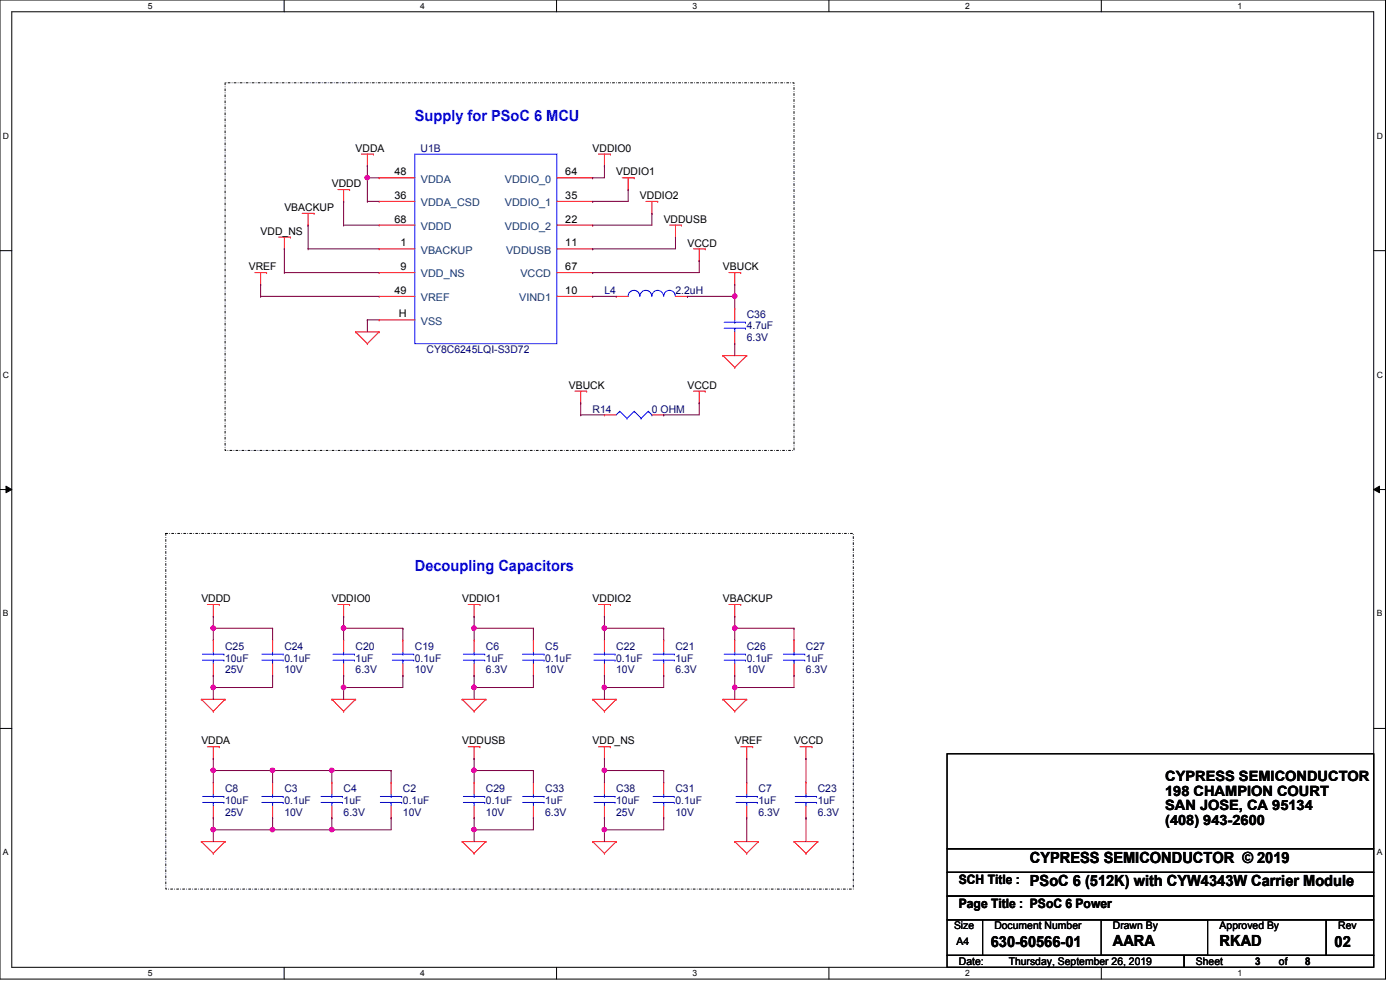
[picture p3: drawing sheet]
<svg xmlns="http://www.w3.org/2000/svg" width="297mm" height="210mm" viewBox="0 0 297 210" stroke-linecap="round" stroke-linejoin="round" font-family="sans-serif">
<path d="M0 0h293.9v207.7h-293.9zM2.5 2.5h288.9v202.7h-288.9z" fill="none" stroke="#000" stroke-width=".21"/>
<g fill="#fff">
<path d="M31.4 .3h.9v1.9h-.9z"/>
<path d="M31.4 205.4h.9v2h-.9z"/>
</g>
<path d="M60.3 0v2.5M60.3 205.2v2.5" fill="none" stroke="#000" stroke-width=".21"/>
<g fill="#fff">
<path d="M89.2 .3h.9v1.9h-.9z"/>
<path d="M89.2 205.4h.9v2h-.9z"/>
</g>
<path d="M118.1 0v2.5M118.1 205.2v2.5" fill="none" stroke="#000" stroke-width=".21"/>
<g fill="#fff">
<path d="M146.9 .3h1v1.9h-1z"/>
<path d="M146.9 205.4h1v2h-1z"/>
</g>
<path d="M175.9 0v2.5M175.9 205.2v2.5" fill="none" stroke="#000" stroke-width=".21"/>
<g fill="#fff">
<path d="M204.7 .3h1v1.9h-1z"/>
<path d="M204.7 205.4h1v2h-1z"/>
</g>
<path d="M233.6 0v2.5M233.6 205.2v2.5" fill="none" stroke="#000" stroke-width=".21"/>
<g fill="#fff">
<path d="M262.5 .3h1v1.9h-1z"/>
<path d="M262.5 205.4h1v2h-1z"/>
<path d="M.6 27.8h1.3v2h-1.3z"/>
<path d="M292.1 27.8h1.2v2h-1.2z"/>
<path d="M.6 78.5h1.3v2h-1.3z"/>
<path d="M292.1 78.5h1.2v2h-1.2z"/>
</g>
<path d="M0 53.2h2.5M291.4 53.2h2.5" fill="none" stroke="#000" stroke-width=".21"/>
<g fill="#fff">
<path d="M.6 129.2h1.2v1.9h-1.2z"/>
<path d="M292.1 129.2h1.1v1.9h-1.1z"/>
</g>
<path d="M0 103.8h2.5M1.3 103.1l1.2 .7-1.2 .7zM291.4 103.8l1.3-.7v1.4zM291.4 103.8h2.5" fill="none" stroke="#000" stroke-width=".21"/>
<path d="M1.3 103.1l1.2 .7-1.2 .7zM291.4 103.8l1.3-.7v1.4z" fill="#000"/>
<g fill="#fff">
<path d="M.6 179.8h1.2v2h-1.2z"/>
<path d="M292.1 179.8h1.1v2h-1.1z"/>
</g>
<path d="M0 154.5h2.5M200.9 159.9h90.5v20.1h-90.5zM291.4 154.5h2.5M200.9 180h90.5v5h-90.5zM200.9 185h90.5v5.1h-90.5zM200.9 195.1h7.5v7.5h-7.5zM200.9 190.1h90.5v5h-90.5zM208.4 195.1h72.9v7.5h-72.9zM233.6 195.1h22.6v7.5h-22.6zM281.3 195.1h10.1v7.5h-10.1zM200.9 202.6h50.3v2.6h-50.3zM251.2 202.6h40.2v2.6h-40.2z" fill="none" stroke="#000" stroke-width=".21"/>
<path d="M47.8 17.6h120.6v77.9h-120.6zM35.2 113.2h145.8v75.4h-145.8z" fill="none" stroke="#000" stroke-width=".21" stroke-dasharray=".4 .4 0 .4"/>
<g fill="none" stroke="#f00" stroke-width=".21">
<path d="M76.7 32.7h2.5M77.9 35.2h.1M77.9 32.7v2.5M79.2 32.7h.1M80.4 37.7h.1M80.4 37.7h7.6M118.2 37.7h7.5M125.7 37.7h.1M127 32.7h2.5M128.2 35.2h.1M128.2 32.7v2.5M129.5 32.7h.1"/>
<path d="M132 37.7h2.5M133.3 37.7v2.5M134.5 37.7h.1M54.1 57.8h2.5M55.3 57.8v2.5M56.6 57.8h.1M59.1 50.3h2.5M60.3 52.8h.1M60.3 50.3v2.5M61.6 50.3h.1M64.1 45.3h2.5M65.4 47.8h.1"/>
<path d="M65.4 45.3v2.5M66.6 45.3h.1M71.7 40.2h2.5M72.9 42.7h.1M72.9 40.2v2.5M74.2 40.2h.1M80.4 42.7h.1M80.4 47.8h.1M80.4 52.8h.1M80.4 57.8h.1M80.4 42.7h7.6M80.4 47.8h7.6"/>
<path d="M80.4 57.8h7.6M80.4 52.8h7.6M118.2 42.7h7.5M118.2 47.8h7.5M118.2 57.8h7.5M118.2 52.8h7.5M125.7 42.7h.1M125.7 47.8h.1M125.7 52.8h.1M125.7 57.8h.1M133.3 40.2h.1M137 42.7h2.5"/>
<path d="M138.3 45.3h.1M138.3 42.7v2.6M139.5 42.7h.1M142.1 47.8h2.5M143.3 50.3h.1M143.3 47.8v2.5M144.6 47.8h.1M147.1 52.8h2.5M148.3 55.3h.1M148.3 52.8v2.5M149.6 52.8h.1M154.6 57.8h2.5"/>
<path d="M155.9 57.8v2.5M157.1 57.8h.1M55.3 60.3h.1M75.4 70.4h.1M75.4 70.4h5M75.4 70.4l2.5 2.5M77.9 72.9h.1M80.4 70.4h.1M80.4 62.9h.1M80.4 67.9h.1M80.4 70.4l-2.5 2.5M80.4 62.9h7.6"/>
<path d="M80.4 67.9h7.6M118.2 62.9h7.5M125.7 62.9h.1M130.7 62.9h.1M130.7 62.9h2.6M143.3 62.9h2.5M145.8 62.9h.1M153.4 75.4h.1M153.4 75.4h5M153.4 75.4l2.5 2.5M155.9 60.3h.1M155.9 77.9h.1"/>
<path d="M155.9 65.4h.1M155.9 72.9h.1M155.9 65.4v2.5M155.9 70.4v2.5M158.4 75.4h.1M158.4 75.4l-2.5 2.5M122 83h2.5M123.2 85.5h.1M123.2 83v2.5M124.5 83h.1M128.2 88h.1M128.2 88h2.5"/>
<path d="M138.3 88h2.5M140.8 88h.1M147.1 83h2.5M148.3 85.5h.1M148.3 83v2.5M149.6 83h.1M44 128.2h2.5M45.3 130.7h.1M45.3 135.8h.1M45.3 128.2v2.5M45.3 135.8v2.5M46.5 128.2h.1"/>
<path d="M57.8 135.8h.1M57.8 135.8v2.5M71.7 128.2h2.5M72.9 130.7h.1M72.9 135.8h.1M72.9 128.2v2.5M72.9 135.8v2.5M74.2 128.2h.1M85.5 135.8h.1M85.5 135.8v2.5M99.3 128.2h2.5M100.6 130.7h.1"/>
<path d="M100.6 135.8h.1M100.6 128.2v2.5M100.6 135.8v2.5M101.8 128.2h.1M113.2 135.8h.1M113.2 135.8v2.5M127 128.2h2.5M128.2 130.7h.1M128.2 135.8h.1M128.2 128.2v2.5M128.2 135.8v2.5M129.5 128.2h.1"/>
<path d="M140.8 135.8h.1M140.8 135.8v2.5M154.6 128.2h2.5M155.9 130.7h.1M155.9 135.8h.1M155.9 128.2v2.5M155.9 135.8v2.5M157.1 128.2h.1M168.4 135.8h.1M168.4 135.8v2.5M42.7 148.3h.1M42.7 148.3h5.1"/>
<path d="M42.7 148.3l2.6 2.6M44 158.4h2.5M45.3 150.9h.1M45.3 143.3h.1M45.3 140.8v2.5M45.3 158.4v2.5M46.5 158.4h.1M47.8 148.3h.1M47.8 148.3l-2.5 2.6M57.8 143.3h.1M57.8 140.8v2.5M70.4 148.3h.1"/>
<path d="M70.4 148.3h5M70.4 148.3l2.5 2.6M72.9 150.9h.1M72.9 143.3h.1M72.9 140.8v2.5M75.4 148.3h.1M75.4 148.3l-2.5 2.6M85.5 143.3h.1M85.5 140.8v2.5M98 148.3h.1M98 148.3h5.1M98 148.3l2.6 2.6"/>
<path d="M99.3 158.4h2.5M100.6 150.9h.1M100.6 143.3h.1M100.6 140.8v2.5M100.6 158.4v2.5M101.8 158.4h.1M103.1 148.3h.1M103.1 148.3l-2.5 2.6M113.2 143.3h.1M113.2 140.8v2.5M125.7 148.3h.1M125.7 148.3h5"/>
<path d="M125.7 148.3l2.5 2.6M127 158.4h2.5M128.2 150.9h.1M128.2 143.3h.1M128.2 140.8v2.5M128.2 158.4v2.5M129.5 158.4h.1M130.7 148.3h.1M130.7 148.3l-2.5 2.6M140.8 143.3h.1M140.8 140.8v2.5M153.4 148.3h.1"/>
<path d="M153.4 148.3h5M153.4 148.3l2.5 2.6M155.9 150.9h.1M155.9 143.3h.1M155.9 140.8v2.5M157.1 158.4h2.6M158.4 148.3h.1M158.4 158.4v2.5M158.4 148.3l-2.5 2.6M159.7 158.4h.1M168.4 143.3h.1M168.4 140.8v2.5"/>
<path d="M169.7 158.4h2.6M171 158.4v2.5M172.3 158.4h.1M42.7 178.5h.1M42.7 178.5h5.1M42.7 178.5l2.6 2.5M45.3 160.9h.1M45.3 165.9h.1M45.3 173.5h.1M45.3 165.9v2.5M45.3 171v2.5M47.8 178.5h.1"/>
<path d="M47.8 178.5l-2.5 2.5M57.8 165.9h.1M57.8 173.5h.1M57.8 165.9v2.5M57.8 171v2.5M70.4 165.9h.1M70.4 173.5h.1M70.4 165.9v2.5M70.4 171v2.5M83 165.9h.1M83 173.5h.1M83 165.9v2.5"/>
<path d="M83 171v2.5M98 178.5h.1M98 178.5h5.1M98 178.5l2.6 2.5M100.6 160.9h.1M100.6 165.9h.1M100.6 173.5h.1M100.6 165.9v2.5M100.6 171v2.5M103.1 178.5h.1M103.1 178.5l-2.5 2.5M113.2 165.9h.1"/>
<path d="M113.2 173.5h.1M113.2 165.9v2.5M113.2 171v2.5M125.7 178.5h.1M125.7 178.5h5M125.7 178.5l2.5 2.5M128.2 160.9h.1M128.2 165.9h.1M128.2 173.5h.1M128.2 165.9v2.5M128.2 171v2.5M130.7 178.5h.1"/>
<path d="M130.7 178.5l-2.5 2.5M140.8 165.9h.1M140.8 173.5h.1M140.8 165.9v2.5M140.8 171v2.5M155.9 178.5h.1M155.9 178.5h5M155.9 178.5l2.5 2.5M158.4 160.9h.1M158.4 165.9h.1M158.4 173.5h.1M158.4 165.9v2.5"/>
<path d="M158.4 171v2.5M160.9 178.5h.1M160.9 178.5l-2.5 2.5M168.4 178.5h.1M168.4 178.5h5.1M168.4 178.5l2.6 2.5M171 160.9h.1M171 165.9h.1M171 173.5h.1M171 165.9v2.5M171 171v2.5M173.5 178.5h.1"/>
<path d="M173.5 178.5l-2.5 2.5M45.3 181h.1M100.6 181h.1M128.2 181h.1M158.4 181h.1M171 181h.1"/>
</g>
<g fill="none" stroke="#00f" stroke-width=".21">
<path d="M88 32.7h30.2v40.2h-30.2zM135.7 62.8a1.23 1.23 0 0 0-1.2-1.2 1.23 1.23 0 0 0-1.2 1.3M138.3 62.8a1.25 1.25 0 0 0-1.3-1.2 1.25 1.25 0 0 0-1.2 1.3M140.8 62.8a1.23 1.23 0 0 0-1.3-1.2 1.23 1.23 0 0 0-1.2 1.3M143.3 62.8a1.23 1.23 0 0 0-1.3-1.2 1.23 1.23 0 0 0-1.2 1.3M153.6 69.6h4.6M153.6 68.4h4.6M155.9 68.4h.1M155.9 69.6h.1M155.9 67.9v.5M155.9 69.6v.8M158.2 69.6h.1"/>
<path d="M158.2 68.4h.1M131.5 87.2h.1M131.5 87.2l-.8 .8M131.5 87.2l1.5 1.5M133 88.7h.1M134.5 87.2h.1M134.5 87.2l-1.5 1.5M134.5 87.2l1.5 1.5M136 88.7h.1M137.5 87.2h.1M137.5 87.2l-1.5 1.5M137.5 87.2l.8 .8"/>
<path d="M138.3 88h.1M43 138.8h4.5M45.3 138.8h.1M45.3 138.3v.5M47.5 138.8h.1M55.5 138.8h4.6M57.8 138.8h.1M57.8 138.3v.5M60.1 138.8h.1M70.7 138.8h4.5M72.9 138.8h.1M72.9 138.3v.5"/>
<path d="M75.2 138.8h.1M83.2 138.8h4.6M85.5 138.8h.1M85.5 138.3v.5M87.8 138.8h.1M98.3 138.8h4.5M100.6 138.8h.1M100.6 138.3v.5M102.8 138.8h.1M110.9 138.8h4.5M113.2 138.8h.1M113.2 138.3v.5"/>
<path d="M115.4 138.8h.1M126 138.8h4.5M128.2 138.8h.1M128.2 138.3v.5M130.5 138.8h.1M138.6 138.8h4.4M140.8 138.8h.1M140.8 138.3v.5M143 138.8h.1M153.6 138.8h4.6M155.9 138.8h.1M155.9 138.3v.5"/>
<path d="M158.2 138.8h.1M166.2 138.8h4.5M168.4 138.8h.1M168.4 138.3v.5M170.7 138.8h.1M43 140h4.5M45.3 140h.1M45.3 140v.8M47.5 140h.1M55.5 140h4.6M57.8 140h.1M57.8 140v.8"/>
<path d="M60.1 140h.1M70.7 140h4.5M72.9 140h.1M72.9 140v.8M75.2 140h.1M83.2 140h4.6M85.5 140h.1M85.5 140v.8M87.8 140h.1M98.3 140h4.5M100.6 140h.1M100.6 140v.8"/>
<path d="M102.8 140h.1M110.9 140h4.5M113.2 140h.1M113.2 140v.8M115.4 140h.1M126 140h4.5M128.2 140h.1M128.2 140v.8M130.5 140h.1M138.6 140h4.4M140.8 140h.1M140.8 140v.8"/>
<path d="M143 140h.1M153.6 140h4.6M155.9 140h.1M155.9 140v.8M158.2 140h.1M166.2 140h4.5M168.4 140h.1M168.4 140v.8M170.7 140h.1M43 170.2h4.5M43 169h4.5M45.3 169h.1"/>
<path d="M45.3 170.2h.1M45.3 168.4v.6M45.3 170.2v.8M47.5 170.2h.1M47.5 169h.1M55.5 170.2h4.6M55.5 169h4.6M57.8 169h.1M57.8 170.2h.1M57.8 168.4v.6M57.8 170.2v.8M60.1 170.2h.1"/>
<path d="M60.1 169h.1M68.1 170.2h4.5M68.1 169h4.5M70.4 169h.1M70.4 170.2h.1M70.4 168.4v.6M70.4 170.2v.8M72.6 170.2h.1M72.6 169h.1M80.7 170.2h4.5M80.7 169h4.5M83 169h.1"/>
<path d="M83 170.2h.1M83 168.4v.6M83 170.2v.8M85.2 170.2h.1M85.2 169h.1M98.3 170.2h4.5M98.3 169h4.5M100.6 169h.1M100.6 170.2h.1M100.6 168.4v.6M100.6 170.2v.8M102.8 170.2h.1"/>
<path d="M102.8 169h.1M110.9 170.2h4.5M110.9 169h4.5M113.2 169h.1M113.2 170.2h.1M113.2 168.4v.6M113.2 170.2v.8M115.4 170.2h.1M115.4 169h.1M126 170.2h4.5M126 169h4.5M128.2 169h.1"/>
<path d="M128.2 170.2h.1M128.2 168.4v.6M128.2 170.2v.8M130.5 170.2h.1M130.5 169h.1M138.6 170.2h4.4M138.6 169h4.4M140.8 169h.1M140.8 170.2h.1M140.8 168.4v.6M140.8 170.2v.8M143 170.2h.1"/>
<path d="M143 169h.1M156.1 170.2h4.6M156.1 169h4.6M158.4 169h.1M158.4 170.2h.1M158.4 168.4v.6M158.4 170.2v.8M160.7 170.2h.1M160.7 169h.1M168.7 170.2h4.5M168.7 169h4.5M171 169h.1"/>
<path d="M171 170.2h.1M171 168.4v.6M171 170.2v.8M173.2 170.2h.1M173.2 169h.1"/>
</g>
<path d="M77.9 35.2h.1M77.9 37.7h.1M77.9 35.2v2.5M77.9 37.7h2.5M77.9 42.7h.1M77.9 42.7h2.5" fill="none" stroke="#800040" stroke-width=".21"/>
<circle cx="77.9" cy="37.7" r=".48" fill="#f0f"/>
<circle cx="77.9" cy="37.7" r=".48" fill="none" stroke="#f0f" stroke-width=".21"/>
<path d="M77.9 37.7h.1M77.9 37.7v5M72.9 42.7h.1M72.9 42.7v5.1M125.7 62.9h.1M125.7 62.9h5M145.8 62.9h.1M145.8 62.9h10.1" fill="none" stroke="#800040" stroke-width=".21"/>
<circle cx="155.9" cy="62.8" r=".47" fill="#f0f"/>
<circle cx="155.9" cy="62.8" r=".47" fill="none" stroke="#f0f" stroke-width=".21"/>
<g fill="none" stroke="#800040" stroke-width=".21">
<path d="M155.9 60.3h.1M155.9 62.9h.1M155.9 72.9h.1M155.9 60.3v5.1M155.9 72.9v2.5M100.6 160.9h.1M100.6 163.4h.1M100.6 160.9v2.5M100.6 163.4h12.6M113.2 163.4h.1M113.2 163.4v2.5M140.8 173.5h.1"/>
<path d="M140.8 173.5v2.5M158.4 160.9h.1M158.4 160.9v5M171 160.9h.1M171 160.9v5"/>
</g>
<circle cx="100.5" cy="163.4" r=".47" fill="#f0f"/>
<circle cx="100.5" cy="163.4" r=".47" fill="none" stroke="#f0f" stroke-width=".21"/>
<path d="M100.6 163.4h.1M100.6 173.5h.1M100.6 176h.1M100.6 163.4v2.5M100.6 173.5v2.5M113.2 173.5h.1M113.2 173.5v2.5h-12.6" fill="none" stroke="#800040" stroke-width=".21"/>
<circle cx="100.5" cy="176" r=".47" fill="#f0f"/>
<circle cx="100.5" cy="176" r=".47" fill="none" stroke="#f0f" stroke-width=".21"/>
<path d="M155.9 133.3h.1M155.9 130.7h.1M155.9 130.7v5.1M155.9 133.3h12.5M168.4 133.3h.1M168.4 133.3v2.5M100.6 176h.1M100.6 176v2.5" fill="none" stroke="#800040" stroke-width=".21"/>
<circle cx="155.9" cy="133.2" r=".48" fill="#f0f"/>
<circle cx="155.9" cy="133.2" r=".48" fill="none" stroke="#f0f" stroke-width=".21"/>
<path d="M155.9 143.3h.1M155.9 145.8h.1M155.9 143.3v5M155.9 145.8h12.5" fill="none" stroke="#800040" stroke-width=".21"/>
<circle cx="155.9" cy="145.8" r=".48" fill="#f0f"/>
<circle cx="155.9" cy="145.8" r=".48" fill="none" stroke="#f0f" stroke-width=".21"/>
<path d="M123.2 85.5h.1M123.2 88h.1M123.2 85.5v2.5M123.2 88h5M140.8 88h.1M148.3 85.5h.1M148.3 85.5v2.5h-7.5M128.2 143.3h.1M128.2 143.3v2.5M168.4 143.3h.1M168.4 143.3v2.5" fill="none" stroke="#800040" stroke-width=".21"/>
<circle cx="128.2" cy="145.8" r=".49" fill="#f0f"/>
<circle cx="128.2" cy="145.8" r=".49" fill="none" stroke="#f0f" stroke-width=".21"/>
<path d="M128.2 130.7h.1M128.2 130.7v2.6" fill="none" stroke="#800040" stroke-width=".21"/>
<circle cx="128.2" cy="133.2" r=".49" fill="#f0f"/>
<circle cx="128.2" cy="133.2" r=".49" fill="none" stroke="#f0f" stroke-width=".21"/>
<g fill="none" stroke="#800040" stroke-width=".21">
<path d="M45.3 130.7h.1M45.3 130.7v2.6M100.6 133.3h.1M100.6 133.3v2.5M128.2 133.3h.1M128.2 133.3h12.6M128.2 133.3v2.5M140.8 133.3h.1M140.8 133.3v2.5M128.2 145.8h.1M128.2 145.8v2.5M140.8 143.3h.1"/>
<path d="M140.8 143.3v2.5h-12.6"/>
</g>
<circle cx="45.2" cy="133.2" r=".49" fill="#f0f"/>
<circle cx="45.2" cy="133.2" r=".49" fill="none" stroke="#f0f" stroke-width=".21"/>
<g fill="none" stroke="#800040" stroke-width=".21">
<path d="M45.3 133.3h.1M45.3 133.3h12.5M57.8 133.3h.1M57.8 133.3v2.5M100.6 133.3h.1M100.6 133.3h12.6M113.2 133.3h.1M113.2 133.3v2.5M45.3 145.8h.1M45.3 145.8v2.5M57.8 143.3h.1M57.8 143.3v2.5h-12.5"/>
<path d="M100.6 143.3h.1M100.6 145.8h.1M100.6 143.3v2.5M113.2 143.3h.1M113.2 143.3v2.5h-12.6"/>
</g>
<circle cx="100.5" cy="145.8" r=".48" fill="#f0f"/>
<circle cx="100.5" cy="145.8" r=".48" fill="none" stroke="#f0f" stroke-width=".21"/>
<path d="M45.3 160.9h.1M45.3 160.9v2.5M57.8 173.5h.1M57.8 173.5v2.5M70.4 163.4h.1M70.4 163.4v2.5" fill="none" stroke="#800040" stroke-width=".21"/>
<circle cx="57.8" cy="176" r=".48" fill="#f0f"/>
<circle cx="57.8" cy="176" r=".48" fill="none" stroke="#f0f" stroke-width=".21"/>
<path d="M45.3 176h.1M45.3 176v2.5M45.3 176h12.5M57.8 163.4h.1M57.8 163.4v2.5M70.4 173.5h.1M70.4 173.5v2.5" fill="none" stroke="#800040" stroke-width=".21"/>
<circle cx="57.8" cy="163.4" r=".48" fill="#f0f"/>
<circle cx="57.8" cy="163.4" r=".48" fill="none" stroke="#f0f" stroke-width=".21"/>
<path d="M45.3 163.4h.1M45.3 163.4h12.5" fill="none" stroke="#800040" stroke-width=".21"/>
<circle cx="45.2" cy="163.4" r=".48" fill="#f0f"/>
<circle cx="45.2" cy="163.4" r=".48" fill="none" stroke="#f0f" stroke-width=".21"/>
<path d="M70.4 163.4h.1M70.4 163.4h12.6M83 173.5h.1M83 163.4h.1M83 163.4v2.5M83 173.5v2.5" fill="none" stroke="#800040" stroke-width=".21"/>
<circle cx="70.4" cy="163.4" r=".48" fill="#f0f"/>
<circle cx="70.4" cy="163.4" r=".48" fill="none" stroke="#f0f" stroke-width=".21"/>
<path d="M70.4 176h.1M70.4 176h12.6" fill="none" stroke="#800040" stroke-width=".21"/>
<circle cx="70.4" cy="176" r=".48" fill="#f0f"/>
<circle cx="70.4" cy="176" r=".48" fill="none" stroke="#f0f" stroke-width=".21"/>
<g fill="none" stroke="#800040" stroke-width=".21">
<path d="M72.9 47.8h.1M72.9 47.8h7.5M72.9 133.3h.1M72.9 133.3v2.5M72.9 133.3h12.6M85.5 133.3h.1M85.5 133.3v2.5M72.9 143.3h.1M72.9 143.3v2.5M85.5 143.3h.1M85.5 143.3v2.5M158.4 173.5h.1"/>
<path d="M158.4 173.5v5M171 173.5h.1M171 173.5v5"/>
</g>
<circle cx="72.9" cy="133.2" r=".49" fill="#f0f"/>
<circle cx="72.9" cy="133.2" r=".49" fill="none" stroke="#f0f" stroke-width=".21"/>
<path d="M72.9 145.8h.1M72.9 145.8h12.6" fill="none" stroke="#800040" stroke-width=".21"/>
<circle cx="72.9" cy="145.8" r=".49" fill="#f0f"/>
<circle cx="72.9" cy="145.8" r=".49" fill="none" stroke="#f0f" stroke-width=".21"/>
<path d="M72.9 130.7h.1M72.9 130.7v2.6M45.3 143.3h.1M45.3 143.3v2.5M72.9 145.8h.1M72.9 145.8v2.5M128.2 160.9h.1M128.2 173.5h.1M128.2 160.9v2.5M128.2 173.5v2.5" fill="none" stroke="#800040" stroke-width=".21"/>
<circle cx="45.2" cy="145.8" r=".49" fill="#f0f"/>
<circle cx="45.2" cy="145.8" r=".49" fill="none" stroke="#f0f" stroke-width=".21"/>
<path d="M128.2 176h.1M128.2 163.4h.1M128.2 176v2.5M128.2 163.4h12.6" fill="none" stroke="#800040" stroke-width=".21"/>
<circle cx="128.2" cy="163.4" r=".48" fill="#f0f"/>
<circle cx="128.2" cy="163.4" r=".48" fill="none" stroke="#f0f" stroke-width=".21"/>
<path d="M128.2 163.4h.1M128.2 176h.1M128.2 163.4v2.5M128.2 176h12.6M140.8 163.4h.1M140.8 163.4v2.5" fill="none" stroke="#800040" stroke-width=".21"/>
<circle cx="128.2" cy="176" r=".48" fill="#f0f"/>
<circle cx="128.2" cy="176" r=".48" fill="none" stroke="#f0f" stroke-width=".21"/>
<path d="M45.3 163.4h.1M45.3 173.5h.1M45.3 163.4v2.5M45.3 173.5v2.5M57.8 176h.1M57.8 163.4h.1M57.8 176h12.6M57.8 163.4h12.6" fill="none" stroke="#800040" stroke-width=".21"/>
<circle cx="45.2" cy="176" r=".48" fill="#f0f"/>
<circle cx="45.2" cy="176" r=".48" fill="none" stroke="#f0f" stroke-width=".21"/>
<path d="M45.3 133.3h.1M45.3 133.3v2.5M100.6 130.7h.1M100.6 130.7v2.6M100.6 145.8h.1M100.6 145.8v2.5" fill="none" stroke="#800040" stroke-width=".21"/>
<circle cx="100.5" cy="133.2" r=".48" fill="#f0f"/>
<circle cx="100.5" cy="133.2" r=".48" fill="none" stroke="#f0f" stroke-width=".21"/>
<g fill="none" stroke="#800040" stroke-width=".21">
<path d="M125.7 37.7h.1M128.2 35.2h.1M128.2 35.2v2.5h-2.5M60.3 52.8h.1M60.3 57.8h.1M60.3 52.8v5M60.3 57.8h20.1M65.4 47.8h.1M65.4 52.8h.1M65.4 47.8v5M65.4 52.8h15M125.7 57.8h.1"/>
<path d="M125.7 42.7h.1M125.7 47.8h.1M125.7 52.8h.1M133.3 40.2h.1M133.3 40.2v2.5h-7.6M138.3 45.3h.1M138.3 45.3v2.5h-12.6M143.3 50.3h.1M143.3 50.3v2.5h-17.6M148.3 55.3h.1M148.3 55.3v2.5h-22.6M55.3 60.3h.1"/>
<path d="M55.3 62.9h.1M55.3 60.3v2.6M55.3 62.9h25.1M77.9 67.9h.1M77.9 67.9h2.5M77.9 67.9v2.5"/>
</g>
<circle cx="77.9" cy="37.7" r=".48" fill="#f0f"/>
<circle cx="77.9" cy="37.7" r=".48" fill="none" stroke="#f0f" stroke-width=".21"/>
<circle cx="155.9" cy="62.8" r=".47" fill="#f0f"/>
<circle cx="155.9" cy="62.8" r=".47" fill="none" stroke="#f0f" stroke-width=".21"/>
<circle cx="100.5" cy="163.4" r=".47" fill="#f0f"/>
<circle cx="100.5" cy="163.4" r=".47" fill="none" stroke="#f0f" stroke-width=".21"/>
<circle cx="100.5" cy="176" r=".47" fill="#f0f"/>
<circle cx="100.5" cy="176" r=".47" fill="none" stroke="#f0f" stroke-width=".21"/>
<circle cx="155.9" cy="133.2" r=".48" fill="#f0f"/>
<circle cx="155.9" cy="133.2" r=".48" fill="none" stroke="#f0f" stroke-width=".21"/>
<circle cx="155.9" cy="145.8" r=".48" fill="#f0f"/>
<circle cx="155.9" cy="145.8" r=".48" fill="none" stroke="#f0f" stroke-width=".21"/>
<circle cx="128.2" cy="145.8" r=".49" fill="#f0f"/>
<circle cx="128.2" cy="145.8" r=".49" fill="none" stroke="#f0f" stroke-width=".21"/>
<circle cx="128.2" cy="133.2" r=".49" fill="#f0f"/>
<circle cx="128.2" cy="133.2" r=".49" fill="none" stroke="#f0f" stroke-width=".21"/>
<circle cx="45.2" cy="133.2" r=".49" fill="#f0f"/>
<circle cx="45.2" cy="133.2" r=".49" fill="none" stroke="#f0f" stroke-width=".21"/>
<circle cx="100.5" cy="145.8" r=".48" fill="#f0f"/>
<circle cx="100.5" cy="145.8" r=".48" fill="none" stroke="#f0f" stroke-width=".21"/>
<circle cx="57.8" cy="176" r=".48" fill="#f0f"/>
<circle cx="57.8" cy="176" r=".48" fill="none" stroke="#f0f" stroke-width=".21"/>
<circle cx="57.8" cy="163.4" r=".48" fill="#f0f"/>
<circle cx="57.8" cy="163.4" r=".48" fill="none" stroke="#f0f" stroke-width=".21"/>
<circle cx="45.2" cy="163.4" r=".48" fill="#f0f"/>
<circle cx="45.2" cy="163.4" r=".48" fill="none" stroke="#f0f" stroke-width=".21"/>
<circle cx="70.4" cy="163.4" r=".48" fill="#f0f"/>
<circle cx="70.4" cy="163.4" r=".48" fill="none" stroke="#f0f" stroke-width=".21"/>
<circle cx="70.4" cy="176" r=".48" fill="#f0f"/>
<circle cx="70.4" cy="176" r=".48" fill="none" stroke="#f0f" stroke-width=".21"/>
<circle cx="72.9" cy="133.2" r=".49" fill="#f0f"/>
<circle cx="72.9" cy="133.2" r=".49" fill="none" stroke="#f0f" stroke-width=".21"/>
<circle cx="72.9" cy="145.8" r=".49" fill="#f0f"/>
<circle cx="72.9" cy="145.8" r=".49" fill="none" stroke="#f0f" stroke-width=".21"/>
<circle cx="45.2" cy="145.8" r=".49" fill="#f0f"/>
<circle cx="45.2" cy="145.8" r=".49" fill="none" stroke="#f0f" stroke-width=".21"/>
<circle cx="128.2" cy="163.4" r=".48" fill="#f0f"/>
<circle cx="128.2" cy="163.4" r=".48" fill="none" stroke="#f0f" stroke-width=".21"/>
<circle cx="128.2" cy="176" r=".48" fill="#f0f"/>
<circle cx="128.2" cy="176" r=".48" fill="none" stroke="#f0f" stroke-width=".21"/>
<circle cx="45.2" cy="176" r=".48" fill="#f0f"/>
<circle cx="45.2" cy="176" r=".48" fill="none" stroke="#f0f" stroke-width=".21"/>
<circle cx="100.5" cy="133.2" r=".48" fill="#f0f"/>
<circle cx="100.5" cy="133.2" r=".48" fill="none" stroke="#f0f" stroke-width=".21"/>
<g font-size="3.3" fill="#00f">
<text x="88" y="25.6">Supply for PSoC 6 MCU</text>
<text x="88" y="121.2">Decoupling Capacitors</text>
</g>
<g font-size="3.3">
<text x="218.5" y="183">CYPRESS SEMICONDUCTOR © 2019</text>
<text x="218.5" y="188">PSoC 6 (512K) with CYW4343W Carrier Module</text>
<text x="210.2" y="200.9">630-60566-01</text>
<text x="236.1" y="200.6">AARA</text>
<text x="258.7" y="200.6">RKAD</text>
<text x="283.1" y="200.9">02</text>
</g>
<g font-size="3">
<text x="247.2" y="165.7">CYPRESS SEMICONDUCTOR</text>
<text x="247.2" y="168.8">198 CHAMPION COURT</text>
<text x="247.2" y="171.9">SAN JOSE, CA 95134</text>
<text x="247.2" y="175">(408) 943-2600</text>
</g>
<g font-size="2.8">
<text x="203.4" y="187.6">SCH Title :</text>
<text x="203.4" y="192.7">Page Title : PSoC 6 Power</text>
</g>
<g font-size="2.2">
<text x="75.4" y="32.2">VDDA</text>
<text x="125.7" y="32.2">VDDIO0</text>
<text x="70.4" y="39.8">VDDD</text>
<text x="83.7" y="37.2">48</text>
<text x="119.9" y="37.2">64</text>
<text x="130.7" y="37.2">VDDIO1</text>
<text x="60.3" y="44.7">VBACKUP</text>
<text x="83.7" y="42.2">36</text>
<text x="83.7" y="47.2">68</text>
<text x="119.9" y="42.2">35</text>
<text x="119.9" y="47.2">22</text>
<text x="135.8" y="42.2">VDDIO2</text>
<text x="140.8" y="47.3">VDDUSB</text>
<text x="55.3" y="49.8">VDD_NS</text>
<text x="85" y="52.2">1</text>
<text x="119.9" y="52.2">11</text>
<text x="145.8" y="52.3">VCCD</text>
<text x="52.8" y="57.3">VREF</text>
<text x="85" y="57.3">9</text>
<text x="119.9" y="57.3">67</text>
<text x="153.4" y="57.3">VBUCK</text>
<text x="83.7" y="62.3">49</text>
<text x="119.9" y="62.3">10</text>
<text x="84.6" y="67.3">H</text>
<text x="120.7" y="82.5">VBUCK</text>
<text x="145.8" y="82.5">VCCD</text>
<text x="42.7" y="127.8">VDDD</text>
<text x="70.4" y="127.8">VDDIO0</text>
<text x="98" y="127.8">VDDIO1</text>
<text x="125.7" y="127.8">VDDIO2</text>
<text x="153.4" y="127.8">VBACKUP</text>
<text x="42.7" y="157.9">VDDA</text>
<text x="98" y="157.9">VDDUSB</text>
<text x="125.7" y="157.9">VDD_NS</text>
<text x="155.9" y="157.9">VREF</text>
<text x="168.4" y="157.9">VCCD</text>
<text x="202.4" y="197.1">Size</text>
<text x="210.9" y="197.1">Document Number</text>
<text x="236.1" y="197.1">Drawn By</text>
<text x="258.7" y="197.1">Approved By</text>
<text x="283.9" y="197.1">Rev</text>
<text x="202.9" y="200.4">A4</text>
<text x="203.4" y="204.7">Date:</text>
<text x="214" y="204.7">Thursday, September 26, 2019</text>
<text x="253.7" y="204.7">Sheet</text>
<text x="266.3" y="204.7">3</text>
<text x="271.3" y="204.7">of</text>
<text x="276.9" y="204.7">8</text>
</g>
<g font-size="2.2" fill="#000080">
<text x="89.2" y="32.2">U1B</text>
<text x="128.2" y="62.4">L4</text>
<text x="143.3" y="62.4">2.2uH</text>
<text x="158.4" y="67.4">C36</text>
<text x="158.4" y="69.9">4.7uF</text>
<text x="90.5" y="74.9">CY8C6245LQI-S3D72</text>
<text x="158.4" y="72.4">6.3V</text>
<text x="125.7" y="87.5">R14</text>
<text x="138.3" y="87.5">0 OHM</text>
<text x="47.8" y="137.8">C25</text>
<text x="60.3" y="137.8">C24</text>
<text x="75.4" y="137.8">C20</text>
<text x="88" y="137.8">C19</text>
<text x="103.1" y="137.8">C6</text>
<text x="115.7" y="137.8">C5</text>
<text x="130.7" y="137.8">C22</text>
<text x="143.3" y="137.8">C21</text>
<text x="158.4" y="137.8">C26</text>
<text x="171" y="137.8">C27</text>
<text x="47.8" y="140.3">10uF</text>
<text x="47.8" y="142.8">25V</text>
<text x="60.3" y="140.3">0.1uF</text>
<text x="60.3" y="142.8">10V</text>
<text x="75.4" y="140.3">1uF</text>
<text x="75.4" y="142.8">6.3V</text>
<text x="88" y="140.3">0.1uF</text>
<text x="88" y="142.8">10V</text>
<text x="103.1" y="140.3">1uF</text>
<text x="103.1" y="142.8">6.3V</text>
<text x="115.7" y="140.3">0.1uF</text>
<text x="115.7" y="142.8">10V</text>
<text x="130.7" y="140.3">0.1uF</text>
<text x="130.7" y="142.8">10V</text>
<text x="143.3" y="140.3">1uF</text>
<text x="143.3" y="142.8">6.3V</text>
<text x="158.4" y="140.3">0.1uF</text>
<text x="158.4" y="142.8">10V</text>
<text x="171" y="140.3">1uF</text>
<text x="171" y="142.8">6.3V</text>
<text x="47.8" y="168">C8</text>
<text x="60.3" y="168">C3</text>
<text x="72.9" y="168">C4</text>
<text x="85.5" y="168">C2</text>
<text x="103.1" y="168">C29</text>
<text x="115.7" y="168">C33</text>
<text x="130.7" y="168">C38</text>
<text x="143.3" y="168">C31</text>
<text x="160.9" y="168">C7</text>
<text x="173.5" y="168">C23</text>
<text x="47.8" y="170.5">10uF</text>
<text x="47.8" y="173">25V</text>
<text x="60.3" y="170.5">0.1uF</text>
<text x="60.3" y="173">10V</text>
<text x="72.9" y="170.5">1uF</text>
<text x="72.9" y="173">6.3V</text>
<text x="85.5" y="170.5">0.1uF</text>
<text x="85.5" y="173">10V</text>
<text x="103.1" y="170.5">0.1uF</text>
<text x="103.1" y="173">10V</text>
<text x="115.7" y="170.5">1uF</text>
<text x="115.7" y="173">6.3V</text>
<text x="130.7" y="170.5">10uF</text>
<text x="130.7" y="173">25V</text>
<text x="143.3" y="170.5">0.1uF</text>
<text x="143.3" y="173">10V</text>
<text x="160.9" y="170.5">1uF</text>
<text x="160.9" y="173">6.3V</text>
<text x="173.5" y="170.5">1uF</text>
<text x="173.5" y="173">6.3V</text>
</g>
<g font-size="2.2" fill="#004080">
<text x="89.3" y="38.7">VDDA</text>
<text x="107.1" y="38.7">VDDIO_0</text>
<text x="89.3" y="43.7">VDDA_CSD</text>
<text x="107.1" y="43.7">VDDIO_1</text>
<text x="89.3" y="48.8">VDDD</text>
<text x="89.3" y="53.8">VBACKUP</text>
<text x="107.1" y="48.8">VDDIO_2</text>
<text x="107.4" y="53.8">VDDUSB</text>
<text x="89.3" y="58.8">VDD_NS</text>
<text x="110.4" y="58.8">VCCD</text>
<text x="89.3" y="63.9">VREF</text>
<text x="110.2" y="63.9">VIND1</text>
<text x="89.3" y="68.9">VSS</text>
</g>
<g font-size="1.8">
<text x="31.4" y="1.9">5</text>
<text x="89.2" y="1.9">4</text>
<text x="146.9" y="1.9">3</text>
<text x="204.7" y="1.9">2</text>
<text x="262.5" y="1.9">1</text>
<text x=".6" y="29.4">D</text>
<text x="292.1" y="29.4">D</text>
<text x=".6" y="80.1">C</text>
<text x="292.1" y="80.1">C</text>
<text x=".6" y="130.8">B</text>
<text x="292.1" y="130.8">B</text>
<text x=".6" y="181.4">A</text>
<text x="292.1" y="181.4">A</text>
<text x="31.4" y="207.1">5</text>
<text x="89.2" y="207.1">4</text>
<text x="146.9" y="207.1">3</text>
<text x="204.7" y="207.1">2</text>
<text x="262.5" y="207.1">1</text>
</g>
</svg>
